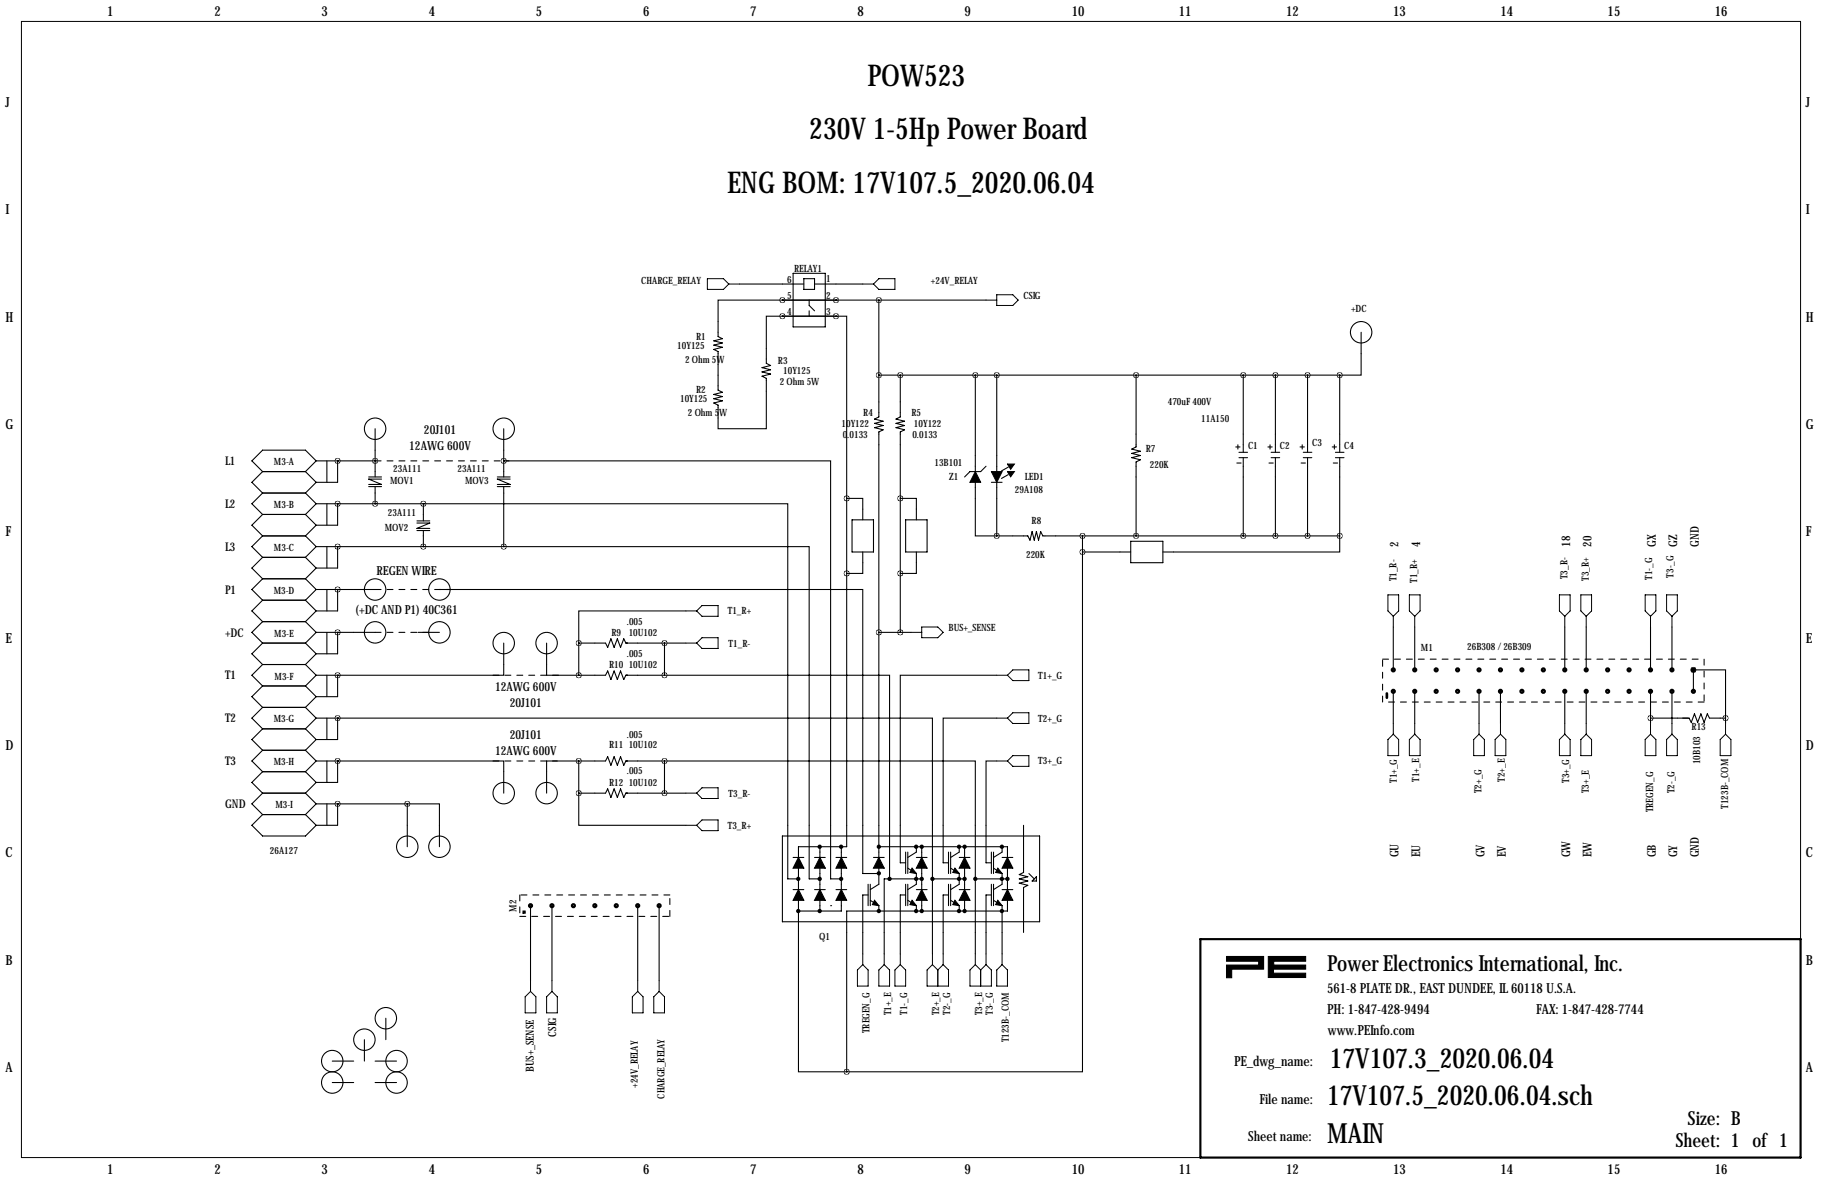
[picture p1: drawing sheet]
<svg xmlns="http://www.w3.org/2000/svg" width="432mm" height="279mm" viewBox="0 0 432 279" stroke-linecap="round" stroke-linejoin="round" font-family="sans-serif">
<g fill="none" stroke="#000" stroke-width=".25" stroke-dasharray="1.4 1.4">
<path d="M88.9 109.2h31.7M88.9 139.7h17.8M88.9 149.9h14M327.7 156.2h76.2M403.9 156.2v10.2M116.8 160h16.5M327.7 166.4v-10.2M403.9 166.4h-76.2M116.8 180.3h15.3M123.2 217.2h35.5M123.2 212.1v5.1M158.7 217.2v-5.1"/>
<path d="M158.7 212.1h-35.5"/>
</g>
<g fill="none" stroke="#000" stroke-width=".51">
<path d="M284.5 222.6h142.2v51.7h-142.2z"/>
<circle cx="330.2" cy="158.8" r=".36"/>
<circle cx="335.3" cy="158.8" r=".36"/>
<circle cx="340.4" cy="158.7" r=".36"/>
<circle cx="345.4" cy="158.8" r=".36"/>
<circle cx="350.5" cy="158.8" r=".36"/>
<circle cx="355.6" cy="158.8" r=".36"/>
<circle cx="360.7" cy="158.7" r=".36"/>
<circle cx="365.8" cy="158.7" r=".36"/>
<circle cx="370.8" cy="158.8" r=".36"/>
<circle cx="375.9" cy="158.8" r=".36"/>
<circle cx="381" cy="158.8" r=".36"/>
<circle cx="386.1" cy="158.8" r=".36"/>
<circle cx="391.2" cy="158.8" r=".36"/>
<circle cx="396.2" cy="158.7" r=".36"/>
<circle cx="401.3" cy="158.7" r=".36"/>
<circle cx="330.2" cy="163.8" r=".36"/>
<circle cx="335.3" cy="163.8" r=".36"/>
<circle cx="340.4" cy="163.8" r=".36"/>
<circle cx="345.4" cy="163.8" r=".36"/>
<circle cx="350.5" cy="163.8" r=".36"/>
<circle cx="355.6" cy="163.8" r=".36"/>
<circle cx="360.7" cy="163.8" r=".36"/>
<circle cx="365.8" cy="163.8" r=".36"/>
<circle cx="370.8" cy="163.8" r=".36"/>
<circle cx="375.9" cy="163.8" r=".36"/>
<circle cx="381" cy="163.8" r=".36"/>
<circle cx="386.1" cy="163.8" r=".36"/>
<circle cx="391.2" cy="163.8" r=".36"/>
<circle cx="396.2" cy="163.8" r=".36"/>
<circle cx="401.3" cy="163.8" r=".36"/>
<circle cx="125.7" cy="214.6" r=".36"/>
<circle cx="130.8" cy="214.6" r=".36"/>
<circle cx="135.9" cy="214.6" r=".36"/>
<circle cx="141" cy="214.6" r=".36"/>
<circle cx="146.1" cy="214.6" r=".36"/>
<circle cx="151.1" cy="214.6" r=".36"/>
<circle cx="156.2" cy="214.6" r=".36"/>
<circle cx="189.2" cy="215.9" r=".25"/>
<circle cx="189.2" cy="208.3" r=".25"/>
<circle cx="194.3" cy="200.7" r=".25"/>
<circle cx="194.3" cy="215.9" r=".25"/>
<circle cx="194.3" cy="208.3" r=".25"/>
<circle cx="199.3" cy="208.3" r=".25"/>
<circle cx="199.3" cy="200.7" r=".25"/>
<circle cx="208.3" cy="215.9" r=".25"/>
<circle cx="208.3" cy="200.7" r=".25"/>
<circle cx="208.3" cy="207" r=".25"/>
<circle cx="210.8" cy="208.3" r=".25"/>
<circle cx="217.1" cy="215.9" r=".25"/>
<circle cx="217.1" cy="208.3" r=".25"/>
<circle cx="217.1" cy="200.7" r=".25"/>
<circle cx="218.4" cy="200.7" r=".25"/>
<circle cx="218.4" cy="208.3" r=".25"/>
<circle cx="218.4" cy="215.9" r=".25"/>
<circle cx="221" cy="208.3" r=".25"/>
<circle cx="227.3" cy="208.3" r=".25"/>
<circle cx="227.3" cy="200.7" r=".25"/>
<circle cx="227.3" cy="215.9" r=".25"/>
<circle cx="228.6" cy="208.3" r=".25"/>
<circle cx="228.6" cy="215.9" r=".25"/>
<circle cx="228.6" cy="200.7" r=".25"/>
<circle cx="231.1" cy="208.3" r=".25"/>
<circle cx="237.4" cy="215.9" r=".25"/>
<circle cx="237.4" cy="208.3" r=".25"/>
<circle cx="237.4" cy="200.7" r=".25"/>
<circle cx="238.8" cy="208.3" r=".25"/>
</g>
<g fill="none" stroke="#000" stroke-width=".24">
<path d="M5.1 5.1h421.6v269.2h-421.6zM167.6 66h3.8l1.3 1.3-1.3 1.3h-3.8zM172.7 67.3h2.6M204.5 67.3h2.5M207 67.3l1.3-1.3h3.8v2.6h-3.8zM233.7 71.1h2.5M236.2 69.8h3.8l1.3 1.3-1.3 1.3h-3.8zM162.6 144.8h2.5M162.6 152.4h2.5M165.1 152.4l1.3-1.3h3.8v2.6h-3.8zM166.4 143.5h3.8v2.5h-3.8l-1.3-1.2zM215.9 149.9h2.5"/>
<path d="M218.4 148.6h3.8l1.3 1.3-1.3 1.2h-3.8zM328.9 141h2.6v3.8l-1.3 1.2-1.3-1.2zM330.2 146v2.6M334 141h2.5v3.8l-1.2 1.2-1.3-1.2zM335.3 146v2.6M369.6 141h2.5v3.8l-1.3 1.2-1.2-1.2zM370.8 146v2.6M374.6 141h2.6v3.8l-1.3 1.2-1.3-1.2zM375.9 146v2.6M389.9 141h2.5v3.8l-1.2 1.2-1.3-1.2zM391.2 146v2.6M395 141h2.5v3.8l-1.3 1.2-1.2-1.2z"/>
<path d="M396.2 146v2.6M236.2 160h2.6M236.2 170.2h2.6M238.8 160l1.2-1.2h3.8v2.5h-3.8zM238.8 170.2l1.2-1.3h3.8v2.5h-3.8zM328.9 175.3l1.3-1.3 1.3 1.3v3.8h-2.6zM330.2 171.4v2.6M334 175.3l1.3-1.3 1.2 1.3v3.8h-2.5zM335.3 171.4v2.6M349.2 175.3l1.3-1.3 1.3 1.3v3.8h-2.6zM350.5 171.4v2.6M354.3 175.3l1.3-1.3 1.3 1.3v3.8h-2.6z"/>
<path d="M355.6 171.4v2.6M369.6 175.3l1.2-1.3 1.3 1.3v3.8h-2.5zM370.8 171.4v2.6M375.9 174l1.3 1.3v3.8h-2.6v-3.8zM375.9 171.4v2.6M389.9 175.3l1.3-1.3 1.2 1.3v3.8h-2.5zM391.2 171.4v2.6M395 175.3l1.2-1.3 1.3 1.3v3.8h-2.5zM396.2 171.4v2.6M407.7 175.3l1.2-1.3 1.3 1.3v3.8h-2.5zM408.9 171.4v2.6M162.6 195.6h2.5"/>
<path d="M162.6 188h2.5M165.1 188l1.3-1.3h3.8v2.5h-3.8zM165.1 195.6l1.3-1.3h3.8v2.5h-3.8zM236.2 180.3h2.6M238.8 180.3l1.2-1.2h3.8v2.5h-3.8zM124.5 236.2l1.2-1.3 1.3 1.3v3.8h-2.5zM125.7 232.4v2.5M130.8 232.4v2.5M130.8 234.9l1.3 1.3v3.8h-2.6v-3.8zM149.9 236.2l1.2-1.3 1.3 1.3v3.8h-2.5zM151.1 232.4v2.5M156.2 234.9l1.3 1.3v3.8h-2.6v-3.8z"/>
<path d="M156.2 232.4v2.5M204.5 228.6l1.2 1.3v3.8h-2.5v-3.8zM204.5 226.1v2.5M209.5 228.6l1.3 1.3v3.8h-2.5v-3.8zM209.5 226.1v2.5M213.4 228.6l1.2 1.3v3.8h-2.5v-3.8zM213.4 226.1v2.5M221 228.6l-1.3 1.3v3.8h5.1v-3.8l-1.3-1.3M221 226.1v2.5M221 228.6l1.2 1.3M222.2 229.9v3.8M223.5 226.1v2.5"/>
<path d="M223.5 228.6l-1.3 1.3M231.1 228.6l-1.2 1.3v3.8h5v-3.8l-1.2-1.3M231.1 226.1v2.5M231.1 228.6l1.3 1.3M232.4 229.9v3.8M233.7 226.1v2.5M233.7 228.6l-1.3 1.3M236.2 229.9l1.3-1.3 1.3 1.3v3.8h-2.6zM237.5 226.1v2.5"/>
</g>
<g fill="#000" stroke="#000" stroke-width=".25">
<path d="M231.1 111.8l1.3 2.5h-2.5zM234.9 111.8h2.6l-1.3 2.5zM238.8 111.8h1.6l-.9 1.2zM238.8 110h1.6l-.9 1.2zM124 215.9h.5v.5h-.5zM189.2 203.2l1.3 2.5h-2.5zM189.2 210.8l1.3 2.6h-2.5zM194.3 203.2l1.3 2.5h-2.6zM194.3 210.8l1.3 2.6h-2.6zM199.4 203.2l1.3 2.5h-2.6zM199.4 210.8l1.3 2.6h-2.6zM207.3 213.4l1 1.2-1.5-.2z"/>
<path d="M208.3 203.2l1.2 2.5h-2.5zM216.2 213.4l1 1.2-1.6-.2zM216.2 205.7l1 1.3-1.6-.2zM218.4 210.8l1.3 2.6h-2.5zM218.4 203.2l1.3 2.5h-2.5zM226.3 213.4l1 1.2-1.5-.2zM226.3 205.7l1 1.3-1.5-.2zM228.6 210.8l1.3 2.6h-2.6zM228.6 203.2l1.3 2.5h-2.6zM236.5 213.4l1 1.2-1.5-.2zM236.5 205.7l1 1.3-1.5-.2zM238.8 210.8l1.2 2.6h-2.5z"/>
<path d="M238.8 203.2l1.2 2.5h-2.5zM290.7 226.7h8.8v3h-7.6v2h-1.2v-3h7.6v-.9h-7.6zM300.6 226.7h8.8v1.1h-7.5v.9h7.5v1h-7.6v.9h7.6v1h-8.8z"/>
</g>
<g fill="none" stroke="#000" stroke-width=".25">
<path d="M175.3 67.3h15.2M185.4 71.1h-15.2v8.7l1 .5-2 .5 2 .5-2 .5 2 .5-2 .5 1 .5v9.2l1 .5-2 .5 2 .5-2 .5 2 .5-2 .5 1 .5v5.6h11.4v-11.9l-1-.5 2-.6-2-.5 2-.5-2-.5 2-.5-1-.5v-11.2h3.8M185.4 71.1h.1M185.4 74.9h.1M185.4 71.1h48.3M185.4 74.9h12.7M188 64.8h7.6v12.7h-7.6zM190.5 66h2.5v2.6h-2.5zM191.8 71.1v1.3l1.2 1.3M191.8 73.7v1.2M193 67.3h11.5M198.1 71.1h.1"/>
<path d="M198.1 74.9h.1M198.1 74.9h2.6v43.2M208.3 71.1v27.7l-1 .5 2 .5-2 .5 2 .5-2 .5 2 .6-1 .5v100.8M322.6 78.7v10.2h-5.1M208.3 88.9h109.2M213.4 88.9v9.9l-1.1 .5 2.1 .5-2.1 .5 2.1 .5-2.1 .5 2.1 .6-1 .5v47.5M231.1 88.9v22.9M236.2 88.9v22.9M269.2 88.9v17l-1 .5 2.1 .5-2.1 .5 2.1 .5-2.1 .6 2.1 .5-1.1 .5v17.5M294.6 88.9v18.3M302.3 88.9v18.3M309.9 88.9v18.3"/>
<path d="M317.5 88.9v18.3M62.2 111.8h10.2M62.2 116.8h10.2M62.2 111.8l-2.5 2.5 2.5 2.5M62.2 116.8l-2.5 2.6 2.5 2.5M72.4 111.8l2.5 2.5M72.4 116.8l2.5 2.6M74.9 109.2h14M74.9 109.2l-2.5 2.6M74.9 109.2l-2.5-2.5h-10.2l-2.5 2.5 2.5 2.6M74.9 114.3l-2.5 2.5M74.9 119.4h25.4"/>
<path d="M74.9 119.4l-2.5 2.5M77.5 109.2v5.1M77.5 119.4v5.1M80 109.2h.1M80 119.4h.1M80 109.2v5.1h-5.1M80 119.4v5.1h-5.1M87.4 115.3h3M87.4 113h3M88.9 119.4h.1M88.9 109.2h.1M88.9 101.6v11.4"/>
<path d="M88.9 115.3v4.1M90.4 113.5h-3l3 1.3h-3M100.3 119.4h.1M100.3 119.4h86.4v88.9h2.5M100.3 119.4v4M117.9 115.3h3M117.9 113h3M119.4 109.2h.1M119.4 109.2h77.4v99.1h2.6M119.4 101.6v11.4M119.4 115.3v14.2M120.9 113.5h-3l3 1.3h-3"/>
<path d="M200.7 118.1h3.8v5.1M200.7 118.1v82.6h-11.5v2.5M213.4 118.1h3.8v5.1M231.1 114.3v12.7h5.1M233.7 110.5l-1.3 1.3h-2.5l-1.3 1.2M234.9 114.3h2.6M236.2 114.3v12.7M239 112.5l-1.7 .9M239 110.7l-1.7 .9M292.9 105.9h1M293.1 109.7h1M293.4 105.4v1"/>
<path d="M293.6 107.2h2.1M293.6 108.5h2.1M294.6 108.5v18.5M300.5 105.9h1M300.7 109.7h1.1M301 105.4v1M301.2 107.2h2.1M301.2 108.5h2.1M302.3 108.5v18.5M308.1 105.9h1M308.4 109.7h1M308.6 105.4v1"/>
<path d="M308.9 107.2h2M308.9 108.5h2M309.9 108.5v18.5M315.7 105.9h1M316 109.7h1M316.2 105.4v1M316.5 107.2h2M316.5 108.5h2M317.5 108.5v18.5M62.2 121.9l-2.5 2.6 2.5 2.5M62.2 127l-2.5 2.5 2.5 2.6M62.2 132.1l-2.5 2.5 2.5 2.6"/>
<path d="M62.2 121.9h10.2M62.2 127h10.2M62.2 132.1h10.2M62.2 137.2h10.2M62.2 137.2l-2.5 2.5 2.5 2.5M72.4 121.9l2.5 2.6M72.4 127l2.5 2.5M72.4 132.1l2.5 2.5M72.4 137.2l2.5 2.5M74.9 139.7h14M74.9 124.5l-2.5 2.5M74.9 129.5h44.5"/>
<path d="M74.9 129.5l-2.5 2.6M74.9 134.6l-2.5 2.6M74.9 139.7l-2.5 2.5M77.5 129.5v5.1M77.5 139.7v5.1M80 129.5h.1M80 139.7h.1M80 129.5v5.1h-5.1M80 139.7v5.1h-5.1M98.8 124h3.1l-3.1 1.2h3.1M98.8 123.4h3.1M98.8 125.7h3.1"/>
<path d="M100.3 129.5h.1M100.3 125.7v3.8M104.1 139.7h100.4v67.3h3.8M119.4 129.5h72.4v78.8h2.5M201.9 123.2h5.1v7.6h-5.1zM204.5 130.8v5.1h-3.8M214.6 123.2h5.1v7.6h-5.1zM217.2 130.8v5.1h-3.8M236.2 127h7.4l.5 1 .5-2 .5 2 .5-2 .5 2 .5-2 .5 1h70.4M256.5 130.8v123.2h-55.8M256.5 130.8h11.5M256.5 127v3.8"/>
<path d="M268 128.3h7.6v5h-7.6zM317.5 127v3.8h-41.9M62.2 152.4h10.2M62.2 142.2l-2.5 2.6 2.5 2.5M62.2 147.3l-2.5 2.6 2.5 2.5M62.2 152.4l-2.5 2.5 2.5 2.6M62.2 142.2h10.2M62.2 157.5l-2.5 2.5 2.5 2.6M62.2 147.3h10.2M62.2 157.5h10.2M72.4 142.2l2.5 2.6M72.4 147.3l2.5 2.6"/>
<path d="M72.4 157.5l2.5 2.5M72.4 152.4l2.5 2.5M74.9 149.9h14M74.9 144.8l-2.5 2.5M74.9 149.9l-2.5 2.5M74.9 154.9l-2.5 2.6M77.5 149.9v5M80 149.9h.1M80 149.9v5h-5.1M99.1 149.9h5M119.4 152.4v7.6h-39.4M129.5 152.4v7.6h7.7"/>
<path d="M137.2 152.4h6.3l.5 1 .8-2 .7 2 .8-2 .8 2 .7-2 .5 1h14.3M137.2 152.4v7.6M148.4 152.4h.1M157.5 152.4v7.6M162.6 144.8h-25.4v7.6M208.3 149.9h7.6M330.2 148.6v10.2M335.3 148.6v10.2M370.8 148.6v10.2M375.9 148.6v10.2M391.2 148.6v10.2M396.2 148.6v10.2"/>
<path d="M401.3 158.8h.1M401.3 158.8h7.6v11.4M401.3 158.8v5M62.2 162.6l-2.5 2.5 2.5 2.5M62.2 167.6l-2.5 2.6 2.5 2.5M62.2 172.7l-2.5 2.6 2.5 2.5M62.2 162.6h10.2M62.2 177.8l-2.5 2.5 2.5 2.6M62.2 167.6h10.2M62.2 172.7h10.2M62.2 177.8h10.2M72.4 162.6l2.5 2.5"/>
<path d="M72.4 177.8l2.5 2.5M72.4 167.6l2.5 2.6M72.4 172.7l2.5 2.6M74.9 160h5.1M74.9 160l-2.5 2.6M74.9 165.1l-2.5 2.5M74.9 170.2h5.1M74.9 170.2l-2.5 2.5M74.9 175.3l-2.5 2.5M77.5 160v5.1M77.5 170.2v5.1M80 170.2h141v55.9"/>
<path d="M80 160h.1M80 170.2h.1M80 160v5.1h-5.1M80 170.2v5.1h-5.1M137.2 160h6.3l.5-1 .8 2 .7-2 .8 2 .8-2 .7 2 .5-1h9.2M148.4 160h.1M157.5 160h53.3v48.3M236.2 160h-22.8v44.5h1.2M236.2 170.2h-12.7v34.3h1.3M330.2 163.8v7.6M335.3 163.8v7.6M350.5 163.8v7.6"/>
<path d="M355.6 163.8v7.6M370.8 163.8v7.6M375.9 163.8v7.6M391.2 170.2h9.1l.5 1 .8-2 .7 2 .8-2 .8 2 .7-2 .5 1h3.8M391.2 163.8v7.6M396.2 163.8v7.6M408.9 170.2v1.2M62.2 193l-2.5 2.6 2.5 2.5h10.2l2.5-2.5M62.2 188h10.2M62.2 182.9l-2.5 2.5 2.5 2.6M62.2 188l-2.5 2.5 2.5 2.5M62.2 182.9h10.2"/>
<path d="M62.2 193h10.2M72.4 182.9l2.5 2.5M72.4 193l2.5 2.6M72.4 188l2.5 2.5M74.9 180.3h5.1M74.9 180.3l-2.5 2.6M74.9 185.4l-2.5 2.6M74.9 190.5h21.6M74.9 190.5l-2.5 2.5M77.5 180.3v5.1M77.5 190.5v5.1M80 180.3h.1"/>
<path d="M80 190.5h.1M80 180.3h39.4v7.7M80 180.3v5.1h-5.1M80 190.5v5.1h-5.1M96.5 190.5h7.6v10.2M96.5 190.5v10.2M137.2 180.3h-7.7v7.7M137.2 188v7.6h25.4M137.2 180.3h6.3l.5-1 .8 2.1 .7-2.1 .8 2.1 .8-2.1 .7 2.1 .5-1.1h9.2M137.2 188h6.3l.5-1.1 .8 2.1 .7-2.1 .8 2.1 .8-2.1 .7 2.1 .5-1h14.3M137.2 180.3v7.7M148.4 180.3h.1"/>
<path d="M148.4 188h.1M157.5 180.3h73.6v45.8M157.5 180.3v7.7M185.4 198.1h61v20.3h-61zM236.2 180.3h-2.5v24.2h1.2M242.6 195.6v11.2l-1 .5 2 .5-2 .5 2 .5-2 .5 2 .5-1 .5v10.7M125.7 214.6v17.8M130.8 214.6v17.8M151.1 214.6v17.8M156.2 214.6v17.8M188 203.2h2.5M188 210.8h2.5"/>
<path d="M189.2 213.4v40.6h11.5M189.2 205.7v5.1M193 203.2h2.6M193 210.8h2.6M194.3 200.7v2.5M194.3 205.7v5.1M194.3 213.4v2.5M196.8 214.6h.1M198.1 203.2h2.6M198.1 210.8h2.6M199.4 200.7v2.5M199.4 205.7v5.1"/>
<path d="M199.4 213.4v2.5h-10.2M205.7 212.1h-1.2v14M205.7 209.5v5.1M206.2 213.4l2.1 1.2v1.3M206.2 209.5v5.1M207 203.2h2.5M208.3 205.7v3.8l-2.1 1.3M208.3 200.7h30.5v2.5M214.6 212.1h-1.2v14M214.6 201.9v5.1M214.6 209.5v5.1M215.1 205.7l2.1 1.3v2.5l-2.1 1.3"/>
<path d="M215.1 201.9v5.1M215.1 209.5v5.1M215.1 213.4l2.1 1.2v1.3M217.2 203.2h2.5M217.2 210.8h2.5M217.2 200.7v1.2l-2.1 1.3M218.4 208.3h-8.9v17.8M218.4 200.7v2.5M218.4 205.7v5.1M218.4 213.4v2.5M221 208.3h7.6M224.8 212.1h-1.3v14"/>
<path d="M224.8 201.9v5.1M224.8 209.5v5.1M225.3 205.7l2 1.3v2.5l-2 1.3M225.3 201.9v5.1M225.3 209.5v5.1M225.3 213.4l2 1.2v1.3M227.3 203.2h2.6M227.3 210.8h2.6M227.3 200.7v1.2l-2 1.3M228.6 200.7v2.5M228.6 205.7v5.1M228.6 213.4v2.5"/>
<path d="M231.1 208.3h7.7M234.9 212.1h-1.2v14M234.9 201.9v5.1M234.9 209.5v5.1M235.5 205.7l2 1.3v2.5l-2 1.3M235.5 201.9v5.1M235.5 209.5v5.1M235.5 213.4l2 1.2v11.5M237.5 203.2h2.5M237.5 210.8h2.5M237.5 200.7v1.2l-2 1.3M238.8 213.4v2.5h-38.1v38.1"/>
<path d="M238.8 205.7v5.1M243.8 207l1.3 1.3M244.6 208.8l1-1v1zM78.7 251.5h5.1M78.7 256.5h5.1M86.4 246.4v5.1M88.9 251.5h5.1M88.9 256.5h5.1M91.4 241.3v5.1"/>
<circle cx="322.6" cy="78.7" r="2.54"/>
<circle cx="88.9" cy="101.6" r="2.54"/>
<circle cx="119.4" cy="101.6" r="2.54"/>
<circle cx="88.9" cy="139.7" r="2.54"/>
<circle cx="104.1" cy="139.7" r="2.54"/>
<circle cx="88.9" cy="149.9" r="2.54"/>
<circle cx="104.1" cy="149.9" r="2.54"/>
<circle cx="119.4" cy="152.4" r="2.54"/>
<circle cx="129.5" cy="152.4" r="2.54"/>
<circle cx="119.4" cy="188" r="2.54"/>
<circle cx="129.5" cy="188" r="2.54"/>
<circle cx="96.5" cy="200.7" r="2.54"/>
<circle cx="104.1" cy="200.7" r="2.54"/>
<circle cx="78.7" cy="251.5" r="2.54"/>
<circle cx="78.7" cy="256.5" r="2.54"/>
<circle cx="86.4" cy="246.4" r="2.54"/>
<circle cx="91.4" cy="241.3" r="2.54"/>
<circle cx="94" cy="251.5" r="2.54"/>
<circle cx="94" cy="256.5" r="2.54"/>
</g>
<path d="M328.7 164.3v1.1" fill="none" stroke="#000" stroke-width=".63"/>
<path d="M185.4 71.1a.05 .05 0 0 0 .1 0 .05 .05 0 0 0-.1 0zM119.3 129.5a.05 .05 0 0 0 .1 0 .05 .05 0 0 0-.1 0zM200.6 254a.05 .05 0 0 0 .1 0 .05 .05 0 0 0-.1 0zM208.2 88.9a.05 .05 0 0 0 .1 0 .05 .05 0 0 0-.1 0zM198.1 74.9a.05 .05 0 0 0 .1 0 .05 .05 0 0 0-.1 0zM231.1 88.9a.05 .05 0 0 0 .1 0 .05 .05 0 0 0-.1 0zM198.1 71.1a.05 .05 0 0 0 .1 0 .05 .05 0 0 0-.1 0zM185.4 74.9a.05 .05 0 0 0 .1 0 .05 .05 0 0 0-.1 0zM137.1 160a.05 .05 0 0 0 .1 0 .05 .05 0 0 0-.1 0zM157.4 160a.05 .05 0 0 0 .1 0 .05 .05 0 0 0-.1 0zM208.2 149.9a.05 .05 0 0 0 .1 0 .05 .05 0 0 0-.1 0zM137.1 180.3a.05 .05 0 0 0 .1 0 .05 .05 0 0 0-.1 0zM157.4 180.3a.05 .05 0 0 0 .1 0 .05 .05 0 0 0-.1 0zM401.3 158.7a.05 .05 0 0 0 .1 0 .05 .05 0 0 0-.1 0zM208.2 71.1a.05 .05 0 0 0 .1 0 .05 .05 0 0 0-.1 0zM236.2 88.9a.05 .05 0 0 0 .1 0 .05 .05 0 0 0-.1 0zM157.4 152.4a.05 .05 0 0 0 .1 0 .05 .05 0 0 0-.1 0zM157.4 188a.05 .05 0 0 0 .1 0 .05 .05 0 0 0-.1 0zM137.1 152.4a.05 .05 0 0 0 .1 0 .05 .05 0 0 0-.1 0zM137.1 188a.05 .05 0 0 0 .1 0 .05 .05 0 0 0-.1 0zM100.3 129.5a.05 .05 0 0 0 .1 0 .05 .05 0 0 0-.1 0zM100.3 119.4a.05 .05 0 0 0 .1 0 .05 .05 0 0 0-.1 0zM119.3 109.2a.05 .05 0 0 0 .1 0 .05 .05 0 0 0-.1 0zM213.3 88.9a.05 .05 0 0 0 .1 0 .05 .05 0 0 0-.1 0zM213.3 149.9a.05 .05 0 0 0 .1 0 .05 .05 0 0 0-.1 0zM302.2 88.9a.05 .05 0 0 0 .1 0 .05 .05 0 0 0-.1 0zM309.8 127a.05 .05 0 0 0 .1 0 .05 .05 0 0 0-.1 0zM302.2 127a.05 .05 0 0 0 .1 0 .05 .05 0 0 0-.1 0zM269.2 127a.05 .05 0 0 0 .1 0 .05 .05 0 0 0-.1 0zM269.2 88.9a.05 .05 0 0 0 .1 0 .05 .05 0 0 0-.1 0zM309.8 88.9a.05 .05 0 0 0 .1 0 .05 .05 0 0 0-.1 0zM80 109.2a.05 .05 0 0 0 .1 0 .05 .05 0 0 0-.1 0zM80 119.4a.05 .05 0 0 0 .1 0 .05 .05 0 0 0-.1 0zM80 129.5a.05 .05 0 0 0 .1 0 .05 .05 0 0 0-.1 0zM80 139.7a.05 .05 0 0 0 .1 0 .05 .05 0 0 0-.1 0zM80 149.9a.05 .05 0 0 0 .1 0 .05 .05 0 0 0-.1 0zM80 160a.05 .05 0 0 0 .1 0 .05 .05 0 0 0-.1 0zM80 170.2a.05 .05 0 0 0 .1 0 .05 .05 0 0 0-.1 0zM80 180.3a.05 .05 0 0 0 .1 0 .05 .05 0 0 0-.1 0zM80 190.5a.05 .05 0 0 0 .1 0 .05 .05 0 0 0-.1 0zM236.2 127a.05 .05 0 0 0 .1 0 .05 .05 0 0 0-.1 0zM256.5 127a.05 .05 0 0 0 .1 0 .05 .05 0 0 0-.1 0zM256.5 130.8a.05 .05 0 0 0 .1 0 .05 .05 0 0 0-.1 0zM213.3 135.9a.05 .05 0 0 0 .1 0 .05 .05 0 0 0-.1 0zM213.3 118.1a.05 .05 0 0 0 .1 0 .05 .05 0 0 0-.1 0zM200.6 118.1a.05 .05 0 0 0 .1 0 .05 .05 0 0 0-.1 0zM200.6 135.9a.05 .05 0 0 0 .1 0 .05 .05 0 0 0-.1 0zM96.5 190.5a.05 .05 0 0 0 .1 0 .05 .05 0 0 0-.1 0zM408.9 170.2a.05 .05 0 0 0 .1 0 .05 .05 0 0 0-.1 0zM391.1 170.2a.05 .05 0 0 0 .1 0 .05 .05 0 0 0-.1 0zM294.6 88.9a.05 .05 0 0 0 .1 0 .05 .05 0 0 0-.1 0zM294.6 127a.05 .05 0 0 0 .1 0 .05 .05 0 0 0-.1 0z" fill="#000" stroke="#000" stroke-width="1.3"/>
<g font-size="7.1">
<text x="205.6" y="20.3">POW523</text>
<text x="191.8" y="33">230V 1-5Hp Power Board</text>
<text x="172.3" y="45.7">ENG BOM: 17V107.5_2020.06.04</text>
</g>
<g font-size="6.6">
<text x="315.2" y="253">17V107.3_2020.06.04</text>
<text x="314.5" y="261.9">17V107.5_2020.06.04.sch</text>
<text x="314.5" y="270.8">MAIN</text>
</g>
<text font-size="5.3" x="314.5" y="230.2">Power Electronics International, Inc.</text>
<g font-size="4.6">
<text x="400" y="266.7">Size: B</text>
<text x="397.1" y="271.8">Sheet: 1 of 1</text>
</g>
<g font-size="3.3">
<text x="25.4" y="3.8">1</text>
<text x="50.8" y="3.8">2</text>
<text x="76.2" y="3.8">3</text>
<text x="101.6" y="3.8">4</text>
<text x="127" y="3.8">5</text>
<text x="152.4" y="3.8">6</text>
<text x="177.8" y="3.8">7</text>
<text x="203.2" y="3.8">8</text>
<text x="228.6" y="3.8">9</text>
<text x="254" y="3.8">10</text>
<text x="279.4" y="3.8">11</text>
<text x="304.8" y="3.8">12</text>
<text x="330.2" y="3.8">13</text>
<text x="355.6" y="3.8">14</text>
<text x="381" y="3.8">15</text>
<text x="406.4" y="3.8">16</text>
<text x="1.3" y="25.4">J</text>
<text x="428" y="25.4">J</text>
<text x="1.3" y="50.8">I</text>
<text x="428" y="50.8">I</text>
<text x="1.3" y="76.2">H</text>
<text x="428" y="76.2">H</text>
<text x="1.3" y="101.6">G</text>
<text x="428" y="101.6">G</text>
<text x="1.3" y="127">F</text>
<text x="428" y="127">F</text>
<text x="1.3" y="152.4">E</text>
<text x="428" y="152.4">E</text>
<text x="1.3" y="177.8">D</text>
<text x="428" y="177.8">D</text>
<text x="1.3" y="203.2">C</text>
<text x="428" y="203.2">C</text>
<text x="1.3" y="228.6">B</text>
<text x="428" y="228.6">B</text>
<text x="314.5" y="235.3">561-8 PLATE DR., EAST DUNDEE, IL 60118 U.S.A.</text>
<text x="314.5" y="240.3">PH: 1-847-428-9494</text>
<text x="314.7" y="245.2">www.PEInfo.com</text>
<text x="364.1" y="240.2">FAX: 1-847-428-7744</text>
<text x="1.3" y="254">A</text>
<text x="292.5" y="252.7">PE_dwg_name:</text>
<text x="428" y="254">A</text>
<text x="298.5" y="261.6">File name:</text>
<text x="295.8" y="270.5">Sheet name:</text>
<text x="25.4" y="278.1">1</text>
<text x="50.8" y="278.1">2</text>
<text x="76.2" y="278.1">3</text>
<text x="101.6" y="278.1">4</text>
<text x="127" y="278.1">5</text>
<text x="152.4" y="278.1">6</text>
<text x="177.8" y="278.1">7</text>
<text x="203.2" y="278.1">8</text>
<text x="228.6" y="278.1">9</text>
<text x="254" y="278.1">10</text>
<text x="279.4" y="278.1">11</text>
<text x="304.8" y="278.1">12</text>
<text x="330.2" y="278.1">13</text>
<text x="355.6" y="278.1">14</text>
<text x="381" y="278.1">15</text>
<text x="406.4" y="278.1">16</text>
</g>
<g font-size="3">
<text x="97" y="106.6">12AWG 600V</text>
<text x="100.5" y="102.8">20J101</text>
<text x="89.2" y="136.3">REGEN WIRE</text>
<text x="84.2" y="145.5">(+DC AND P1) 40C361</text>
<text x="117.3" y="163.7">12AWG 600V</text>
<text x="120.8" y="167.5">20J101</text>
<text x="117.3" y="179">12AWG 600V</text>
<text x="120.8" y="175.2">20J101</text>
</g>
<g font-size="2.8">
<text x="53.3" y="110.2">L1</text>
<text x="53.3" y="120.4">L2</text>
<text x="53.3" y="130.5">L3</text>
<text x="331.5" y="129.5" transform="rotate(-90 331.5 129.5)">2</text>
<text x="336.5" y="129.5" transform="rotate(-90 336.5 129.5)">4</text>
<text x="372.1" y="129.5" transform="rotate(-90 372.1 129.5)">18</text>
<text x="377.2" y="129.5" transform="rotate(-90 377.2 129.5)">20</text>
<text x="392.4" y="129.5" transform="rotate(-90 392.4 129.5)">GX</text>
<text x="397.5" y="129.5" transform="rotate(-90 397.5 129.5)">GZ</text>
<text x="402.6" y="129.5" transform="rotate(-90 402.6 129.5)">GND</text>
<text x="53.3" y="140.7">P1</text>
<text x="53.3" y="150.8">+DC</text>
<text x="53.3" y="161">T1</text>
<text x="53.3" y="171.2">T2</text>
<text x="53.3" y="181.3">T3</text>
<text x="53.3" y="191.5">GND</text>
<text x="331.5" y="203.2" transform="rotate(-90 331.5 203.2)">GU</text>
<text x="336.5" y="203.2" transform="rotate(-90 336.5 203.2)">EU</text>
<text x="351.8" y="203.2" transform="rotate(-90 351.8 203.2)">GV</text>
<text x="356.9" y="203.2" transform="rotate(-90 356.9 203.2)">EV</text>
<text x="372.1" y="203.2" transform="rotate(-90 372.1 203.2)">GW</text>
<text x="377.2" y="203.2" transform="rotate(-90 377.2 203.2)">EW</text>
<text x="392.4" y="203.2" transform="rotate(-90 392.4 203.2)">GB</text>
<text x="397.5" y="203.2" transform="rotate(-90 397.5 203.2)">GY</text>
<text x="402.6" y="203.2" transform="rotate(-90 402.6 203.2)">GND</text>
</g>
<g font-size="2.6">
<text x="131.8" y="245.7" transform="rotate(-90 131.8 245.7)">CSIG</text>
<text x="126.5" y="254" transform="rotate(-90 126.5 254)">BUS+_SENSE</text>
</g>
<g font-size="2.4">
<text x="188.2" y="64.4">RELAY1</text>
<text x="152" y="67.3">CHARGE_RELAY</text>
<text x="186.6" y="70.8">5</text>
<text x="186.6" y="67">6</text>
<text x="195.8" y="66.9">1</text>
<text x="195.8" y="70.9">2</text>
<text x="220.6" y="67.3">+24V_RELAY</text>
<text x="242.6" y="70.9">CSIG</text>
<text x="186.6" y="74.6">4</text>
<text x="195.8" y="74.6">3</text>
<text x="320.2" y="74">+DC</text>
<text x="160.5" y="82.8">10Y125</text>
<text x="165" y="80.5">R1</text>
<text x="162.3" y="86.1">2 Ohm 5W</text>
<text x="184.4" y="86.3">R3</text>
<text x="185.6" y="88.6">10Y125</text>
<text x="161.2" y="95.3">10Y125</text>
<text x="165" y="93.2">R2</text>
<text x="184.8" y="91.3">2 Ohm 5W</text>
<text x="276.8" y="96">470uF 400V</text>
<text x="163" y="98.6">2 Ohm 5W</text>
<text x="199.4" y="101.1">10Y122</text>
<text x="204.6" y="98.6">R4</text>
<text x="216" y="98.6">R5</text>
<text x="216.6" y="101.1">10Y122</text>
<text x="284.7" y="99.9">11A150</text>
<text x="199.7" y="103.7">0.0133</text>
<text x="216.2" y="103.7">0.0133</text>
<text x="271.5" y="107.2">R7</text>
<text x="295.8" y="106.4">C1</text>
<text x="303.3" y="106.5">C2</text>
<text x="311" y="105.8">C3</text>
<text x="318.6" y="106.4">C4</text>
<text x="64.9" y="110.2">M3-A</text>
<text x="93.2" y="111.8">23A111</text>
<text x="108.4" y="111.8">23A111</text>
<text x="221.5" y="110.5">13B101</text>
<text x="225" y="113.8">Z1</text>
<text x="242.9" y="113.8">LED1</text>
<text x="272.5" y="110.8">220K</text>
<text x="92.5" y="114.7">MOV1</text>
<text x="110.2" y="114.7">MOV3</text>
<text x="240.5" y="116.8">29A108</text>
<text x="64.9" y="120.4">M3-B</text>
<text x="91.2" y="125.7">MOV2</text>
<text x="91.9" y="122.3">23A111</text>
<text x="244.5" y="124.2">R8</text>
<text x="64.9" y="130.6">M3-C</text>
<text x="243.2" y="132.2">220K</text>
<text x="331" y="137.7" transform="rotate(-90 331 137.7)">T1_R-</text>
<text x="371.5" y="137.2" transform="rotate(-90 371.5 137.2)">T3_R-</text>
<text x="376.5" y="137.6" transform="rotate(-90 376.5 137.6)">T3_R+</text>
<text x="391.5" y="137.4" transform="rotate(-90 391.5 137.4)">T1-_G</text>
<text x="396.6" y="136.9" transform="rotate(-90 396.6 136.9)">T3-_G</text>
<text x="64.9" y="140.7">M3-D</text>
<text x="335.9" y="138.2" transform="rotate(-90 335.9 138.2)">T1_R+</text>
<text x="148.5" y="148.1">.005</text>
<text x="172.5" y="145.6">T1_R+</text>
<text x="224.8" y="149.6">BUS+_SENSE</text>
<text x="65" y="150.9">M3-E</text>
<text x="144.9" y="150.7">R9</text>
<text x="148.5" y="155.8">.005</text>
<text x="149" y="150.7">10U102</text>
<text x="172.7" y="153.2">T1_R-</text>
<text x="336.7" y="154.4">M1</text>
<text x="347.7" y="154">26B308 / 26B309</text>
<text x="65.1" y="161">M3-F</text>
<text x="144.4" y="158.3">R10</text>
<text x="149" y="158.3">10U102</text>
<text x="246.1" y="160.8">T1+_G</text>
<text x="64.9" y="171.2">M3-G</text>
<text x="246.1" y="171">T2+_G</text>
<text x="400.9" y="173.1">R13</text>
<text x="144.4" y="177.3">R11</text>
<text x="148.5" y="174.9">.005</text>
<text x="149" y="177.3">10U102</text>
<text x="64.9" y="181.4">M3-H</text>
<text x="148.5" y="183.5">.005</text>
<text x="246.1" y="181.2">T3+_G</text>
<text x="331.1" y="185.5" transform="rotate(-90 331.1 185.5)">T1+_G</text>
<text x="336.3" y="185.3" transform="rotate(-90 336.3 185.3)">T1+_E</text>
<text x="356.6" y="185.3" transform="rotate(-90 356.6 185.3)">T2+_E</text>
<text x="371.9" y="185.5" transform="rotate(-90 371.9 185.5)">T3+_G</text>
<text x="403" y="181.1" transform="rotate(-90 403 181.1)">10B103</text>
<text x="65.3" y="191.5">M3-I</text>
<text x="144.4" y="186.2">R12</text>
<text x="149" y="186.2">10U102</text>
<text x="172.7" y="188.8">T3_R-</text>
<text x="351.1" y="188" transform="rotate(-90 351.1 188)">T2+_G</text>
<text x="376.5" y="188" transform="rotate(-90 376.5 188)">T3+_E</text>
<text x="396.9" y="188" transform="rotate(-90 396.9 188)">T2-_G</text>
<text x="409.6" y="191.6" transform="rotate(-90 409.6 191.6)">T123B-_COM</text>
<text x="172.5" y="196.4">T3_R+</text>
<text x="391.8" y="192.5" transform="rotate(-90 391.8 192.5)">TREGEN_G</text>
<text x="64" y="202.3">26A127</text>
<text x="122.4" y="216.1" transform="rotate(-90 122.4 216.1)">M2</text>
<text x="194.1" y="222.7">Q1</text>
<text x="206.1" y="244.8" transform="rotate(-90 206.1 244.8)">TREGEN_G</text>
<text x="211.2" y="240.6" transform="rotate(-90 211.2 240.6)">T1+_E</text>
<text x="215" y="240.5" transform="rotate(-90 215 240.5)">T1-_G</text>
<text x="222.6" y="240.6" transform="rotate(-90 222.6 240.6)">T2+_E</text>
<text x="225.2" y="240.5" transform="rotate(-90 225.2 240.5)">T2-_G</text>
<text x="232.8" y="240.6" transform="rotate(-90 232.8 240.6)">T3+_E</text>
<text x="235.3" y="240.5" transform="rotate(-90 235.3 240.5)">T3-_G</text>
<text x="239.1" y="247" transform="rotate(-90 239.1 247)">T123B-_COM</text>
<text x="151.1" y="257.8" transform="rotate(-90 151.1 257.8)">+24V_RELAY</text>
<text x="157.5" y="260.3" transform="rotate(-90 157.5 260.3)">CHARGE_RELAY</text>
</g>
</svg>
